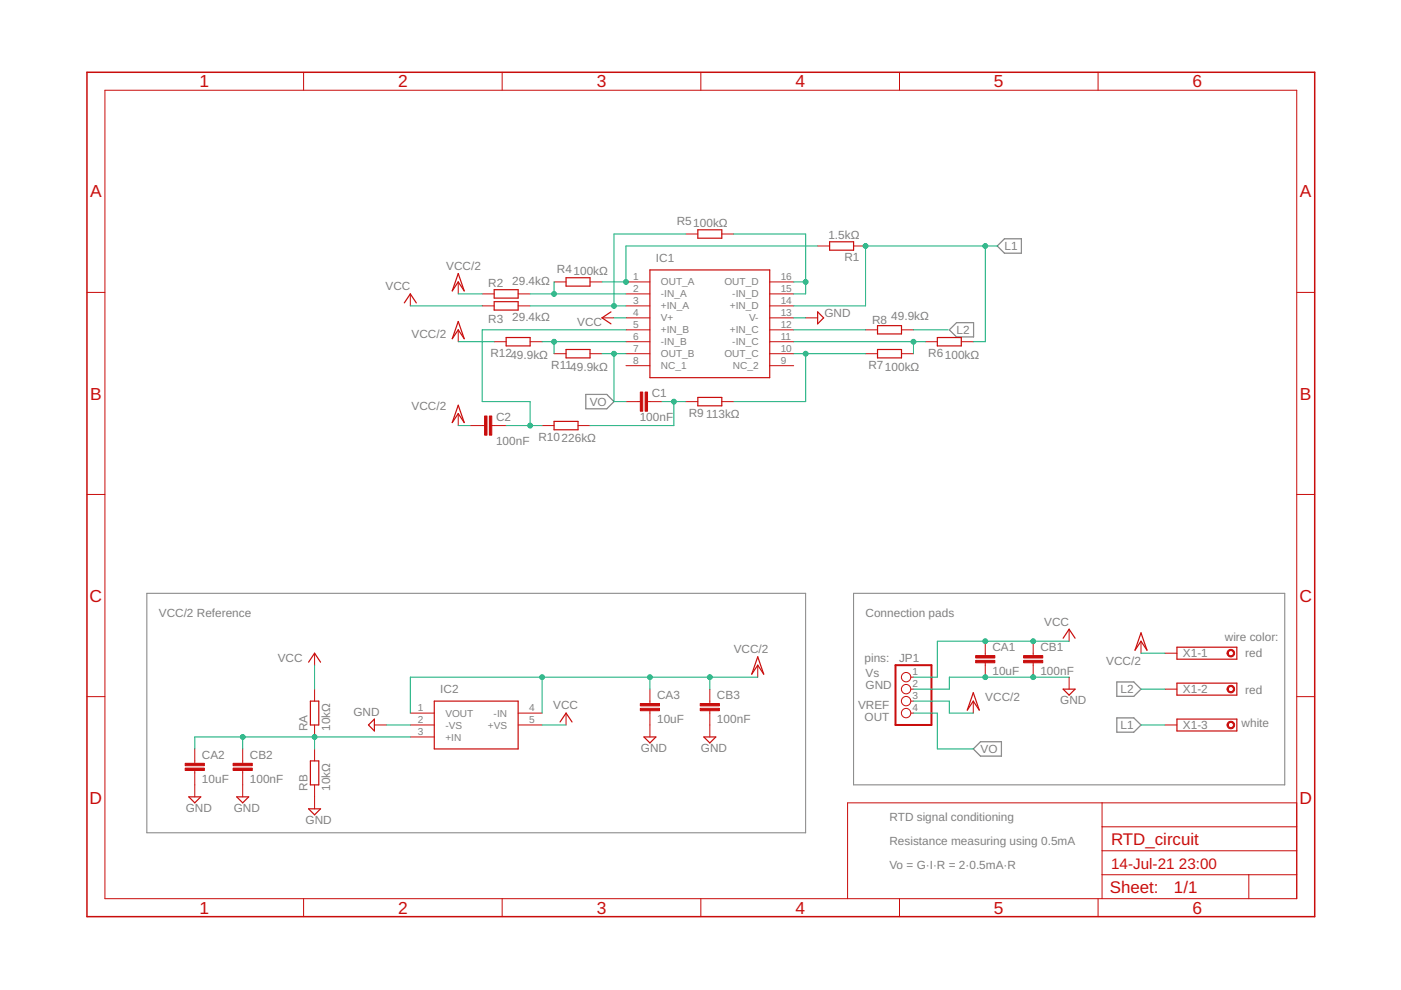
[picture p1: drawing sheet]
<svg xmlns="http://www.w3.org/2000/svg" width="297mm" height="210mm" viewBox="0 0 297 210" stroke-linecap="round" stroke-linejoin="round" font-family="sans-serif">
<path d="M31.1 125.8h139.7v50.8h-139.7zM181 125.8h91.4v40.6h-91.4z" fill="none" stroke="#808080" stroke-width=".21"/>
<path d="M211.4 52.2l1.6-1.6h3.6v3.1h-3.6zM201.3 69.9l1.5-1.5h3.6v3h-3.6zM124.2 83.6h4.5l1.5 1.6-1.5 1.5h-4.5zM207.9 157.3h4.4v3h-4.4l-1.5-1.5zM236.8 152.2h3.6l1.5 1.5-1.5 1.5h-3.6zM236.8 144.6h3.6l1.5 1.5-1.5 1.5h-3.6z" fill="none" stroke="#808080" stroke-width=".25"/>
<g fill="none" stroke="#c90d0c" stroke-width=".21">
<path d="M22.2 19.1h252.7v171.4h-252.7zM64.4 15.3v3.8M106.5 15.3v3.8M148.6 15.3v3.8M190.7 15.3v3.8M232.8 15.3v3.8M97.2 59.8v2.5M117.5 59.8h2.5M125.1 59.8h2.5M132.7 59.8h5.1M145.4 49.6h2.6M153 49.6h2.6"/>
<path d="M163.2 59.8h5.1M173.4 52.2h2.5M181 52.2h2.5M18.4 62h3.8M87 62.3v2.6M97.2 69.9v2.6M102.2 62.3h2.6M102.2 64.9h2.6M104.8 72.5h2.5M109.9 62.3h2.5M109.9 64.9h2.5M112.4 72.5h2.5"/>
<path d="M117.5 75h2.5M125.1 75h2.5M127.6 67.4h2.6M132.7 62.3h5.1M132.7 64.9h5.1M132.7 67.4h5.1M132.7 69.9h5.1M132.7 72.5h5.1M132.7 75h5.1M132.7 77.5h5.1M163.2 62.3h5.1M163.2 64.9h5.1"/>
<path d="M163.2 67.4h5.1M163.2 69.9h5.1M163.2 72.5h5.1M163.2 75h5.1M163.2 77.5h5.1M170.8 67.4h2.6M183.5 69.9h2.6M183.5 75h2.6M191.1 69.9h2.6M191.1 75h2.6M196.2 72.5h2.5M203.8 72.5h2.6"/>
<path d="M274.9 62h3.8M97.2 87.7v2.5M99.7 90.2h3M104.3 90.2h3M114.9 90.2h2.6M122.6 90.2h2.5M132.7 85.2h3.1M137.3 85.2h3M145.4 85.2h2.6M153 85.2h2.6M18.4 104.8h3.8M274.9 104.8h3.8"/>
<path d="M66.7 138.5v2.5M208.9 136v3M219.1 136v3M226.7 133.4v2.6M241.9 136v2.5M247 138.5h2.5M18.4 147.7h3.8M41.3 158.8v3M51.5 158.8v3M66.7 146.1v2.6M66.7 153.7v2.6M66.7 158.8v2.5"/>
<path d="M79.4 153.7h2.5M87 151.2h5.1M87 153.7h5.1M87 156.3h5.1M109.9 151.2h5M109.9 153.7h5M120 151.2v2.5M137.8 146.1v3.1M137.8 150.7v5.6M150.5 146.1v3.1M150.5 150.7v5.6M160.7 141v2.6"/>
<path d="M193.1 151.2h.6M193.1 143.6h.6M193.1 146.1h.6M193.1 148.7h.6M206.4 148.7v2.5M208.9 140.5v3.1M219.1 140.5v3.1M226.7 143.6v2.5M247 153.7h2.5M247 146.1h2.5M274.9 147.7h3.8M41.3 163.4v5.6"/>
<path d="M51.5 163.4v5.6M66.7 166.4v5.1M233.7 170.2v20.3M233.7 175.3h41.2M274.9 170.2h-95.2v20.3M64.4 190.5v3.9M106.5 190.5v3.9M148.6 190.5v3.9M190.7 190.5v3.9M232.8 190.5v3.9M233.7 185.5h41.2M233.7 180.4h41.2"/>
<path d="M264.8 185.5v5"/>
<circle cx="192.1" cy="143.6" r=".99"/>
<circle cx="192.1" cy="151.2" r=".99"/>
<circle cx="192.1" cy="146.1" r=".99"/>
<circle cx="192.1" cy="148.7" r=".99"/>
</g>
<path d="M18.4 15.3h260.3v179.1h-260.3z" fill="none" stroke="#c90d0c" stroke-width=".32"/>
<g fill="#c90d0c" stroke="#c90d0c" stroke-width=".21">
<path d="M39.3 162.9h4v.5h-4z"/>
<path d="M39.3 161.8h4v.5h-4z"/>
<path d="M49.4 162.9h4.1v.5h-4.1z"/>
<path d="M49.4 161.8h4.1v.5h-4.1z"/>
<path d="M135.8 150.2h4v.5h-4z"/>
<path d="M135.8 149.2h4v.5h-4z"/>
<path d="M148.5 150.2h4v.5h-4z"/>
<path d="M148.5 149.2h4v.5h-4z"/>
<path d="M206.9 140h4v.5h-4z"/>
<path d="M206.9 139h4v.5h-4z"/>
<path d="M217 140h4.1v.5h-4.1z"/>
<path d="M217 139h4.1v.5h-4.1z"/>
<path d="M135.8 83.1h.5v4.1h-.5z"/>
<path d="M136.8 83.1h.5v4.1h-.5z"/>
<path d="M102.7 88.2h.6v4.1h-.6z"/>
<path d="M103.8 88.2h.5v4.1h-.5z"/>
</g>
<g fill="none" stroke="#c90d0c" stroke-width=".25">
<path d="M97.2 58l1.2 3.7-1.2-1.9-1.3 1.9zM120 58.9h5.1v1.8h-5.1zM137.8 57.2h25.4v22.9h-25.4zM148 48.7h5v1.8h-5zM175.9 51.3h5.1v1.7h-5.1zM85.7 64.2l1.3-1.9 1.3 1.9M97.2 68.2l1.2 3.6-1.2-1.9-1.3 1.9zM104.8 61.4h5.1v1.8h-5.1zM104.8 64h5.1v1.7h-5.1zM107.3 71.6h5.1v1.7h-5.1zM120 74.1h5.1v1.8h-5.1zM129.5 66.1l-1.9 1.3 1.9 1.3"/>
<path d="M173.4 66.1l1.2 1.3-1.2 1.3zM186.1 74.1h5v1.8h-5zM186.1 69h5v1.8h-5zM198.7 71.6h5.1v1.7h-5.1zM97.2 85.9l1.2 3.7-1.2-1.9-1.3 1.9zM117.5 89.3h5.1v1.8h-5.1zM148 84.3h5v1.7h-5zM160.7 139.3l1.2 3.6-1.2-1.9-1.3 1.9zM225.4 135.3l1.3-1.9 1.2 1.9M241.9 134.2l1.3 3.7-1.3-1.9-1.3 1.9zM249.5 137.2h12.7v2.6h-12.7zM65.4 140.4l1.3-1.9 1.3 1.9"/>
<path d="M65.8 148.7h1.8v5h-1.8zM79.4 152.5v2.5l-1.3-1.3zM92.1 148.7h17.8v10.1h-17.8zM118.7 153.1l1.3-1.9 1.3 1.9M136.5 156.3h2.6l-1.3 1.2zM149.2 156.3h2.6l-1.3 1.2zM206.4 146.9l1.2 3.7-1.2-1.9-1.3 1.9zM225.4 146.1h2.5l-1.2 1.3zM249.5 144.8h12.7v2.6h-12.7zM249.5 152.5h12.7v2.5h-12.7zM40 169h2.6l-1.3 1.2zM50.2 169h2.5l-1.2 1.2z"/>
<path d="M65.4 171.5h2.6l-1.3 1.3zM65.8 161.3h1.8v5.1h-1.8z"/>
</g>
<path d="M189.9 141h7.6v12.7h-7.6z" fill="none" stroke="#c90d0c" stroke-width=".42"/>
<g fill="#c90d0c" stroke="#c90d0c" stroke-width=".21">
<path d="M260.3 138a.81 .81 0 0 1 1.3 0 .81 .81 0 0 1-.4 1.3 .81 .81 0 0 1-1-.8h.2a.56 .56 0 0 1 .8-.5 .56 .56 0 0 1 .1 1 .56 .56 0 0 1-.9-.3v-.2h-.2z" fill-rule="evenodd"/>
<path d="M260.3 145.6a.81 .81 0 0 1 1.3 .1 .81 .81 0 0 1-.4 1.2 .81 .81 0 0 1-1-.8h.2a.56 .56 0 0 1 .8-.5 .56 .56 0 0 1 .1 1 .56 .56 0 0 1-.9-.3v-.2h-.2z" fill-rule="evenodd"/>
<path d="M260.3 153.2a.81 .81 0 0 1 1.3 .1 .81 .81 0 0 1-.4 1.2 .81 .81 0 0 1-1-.8h.2a.56 .56 0 0 1 .8-.5 .56 .56 0 0 1 .1 1 .56 .56 0 0 1-.9-.3v-.2h-.2z" fill-rule="evenodd"/>
</g>
<g fill="none" stroke="#0dab76" stroke-width=".21">
<path d="M117.5 59.8v2.5M145.4 49.6h-15.2v15.3M155.6 49.6h15.2v12.7h-2.5M168.3 59.8h2.5M173.4 52.2h-40.7v7.6h-5.1M208.9 52.2v20.3h-2.5M211.4 52.2h-27.9v12.7h-15.2M87 64.9h15.2M97.2 72.5h7.6M97.2 62.3h5M112.4 64.9h20.3M112.4 62.3h20.3"/>
<path d="M114.9 72.5h17.8M117.5 72.5v2.5M127.6 75h5.1M130.2 67.4h2.5M130.2 75v10.2h2.5M132.7 69.9h-30.5v15.3h10.2v5M168.3 67.4h2.5M168.3 72.5h27.9M168.3 69.9h15.2M168.3 75h15.2M170.8 75v10.2h-15.2M193.7 69.9h7.3"/>
<path d="M193.7 72.5v2.5M97.2 90.2h2.5M107.3 90.2h7.6M140.3 85.2h5.1M142.9 85.2v5h-17.8M226.7 136h-28v7.6h-5M241.9 138.5h5.1M51.5 156.3v2.5M66.7 141v5.1M66.7 156.3v2.5M81.9 153.7h5.1M87 156.3h-45.7v2.5"/>
<path d="M114.9 153.7h5.1M114.9 143.6v7.6M137.8 143.6v2.5M150.5 143.6v2.5M160.7 143.6h-73.7v7.6M193.7 148.7h7.6v2.5h5.1M193.7 151.2h5v7.6h7.7M226.7 143.6h-25.4v2.5h-7.6M241.9 146.1h5.1M241.9 153.7h5.1"/>
</g>
<g fill="#0dab76" stroke="#0dab76" stroke-width=".21">
<circle cx="208.9" cy="143.6" r=".51"/>
<circle cx="219.1" cy="143.6" r=".51"/>
<circle cx="66.7" cy="156.3" r=".51"/>
<circle cx="51.5" cy="156.3" r=".51"/>
<circle cx="183.5" cy="52.2" r=".51"/>
<circle cx="208.9" cy="52.2" r=".51"/>
<circle cx="130.2" cy="75" r=".51"/>
<circle cx="130.2" cy="64.9" r=".51"/>
<circle cx="117.5" cy="62.3" r=".51"/>
<circle cx="132.7" cy="59.8" r=".51"/>
<circle cx="170.8" cy="59.8" r=".51"/>
<circle cx="193.7" cy="72.5" r=".51"/>
<circle cx="170.8" cy="75" r=".51"/>
<circle cx="117.5" cy="72.5" r=".51"/>
<circle cx="142.9" cy="85.2" r=".51"/>
<circle cx="112.4" cy="90.2" r=".51"/>
<circle cx="208.9" cy="136" r=".51"/>
<circle cx="219.1" cy="136" r=".51"/>
<circle cx="137.8" cy="143.6" r=".51"/>
<circle cx="150.5" cy="143.6" r=".51"/>
<circle cx="114.9" cy="143.6" r=".51"/>
</g>
<g font-size="3.7" fill="#c90d0c">
<text x="42.3" y="18.5">1</text>
<text x="84.4" y="18.5">2</text>
<text x="126.5" y="18.5">3</text>
<text x="168.6" y="18.5">4</text>
<text x="210.7" y="18.5">5</text>
<text x="252.9" y="18.5">6</text>
<text x="19.1" y="41.9">A</text>
<text x="275.6" y="41.9">A</text>
<text x="19.1" y="84.7">B</text>
<text x="275.6" y="84.7">B</text>
<text x="19" y="127.6">C</text>
<text x="275.5" y="127.6">C</text>
<text x="19" y="170.4">D</text>
<text x="275.5" y="170.4">D</text>
<text x="42.3" y="193.7">1</text>
<text x="84.4" y="193.7">2</text>
<text x="126.5" y="193.7">3</text>
<text x="168.6" y="193.7">4</text>
<text x="210.7" y="193.7">5</text>
<text x="252.9" y="193.7">6</text>
</g>
<g font-size="3.6" fill="#c90d0c">
<text x="235.6" y="179.1">RTD_circuit</text>
<text x="235.3" y="189.4">Sheet:</text>
<text x="248.9" y="189.3">1/1</text>
</g>
<g font-size="3.2" fill="#c90d0c">
<text x="235.6" y="184.2">14-Jul-21</text>
<text x="249.9" y="184.2">23:00</text>
</g>
<g font-size="2.5" fill="#808080">
<text x="143.5" y="47.8">R5100kΩ</text>
<text x="175.6" y="50.6">1.5kΩ</text>
<text x="213" y="53">L1</text>
<text x="94.6" y="57.2">VCC/2</text>
<text x="118.1" y="58">R4100kΩ</text>
<text x="139.1" y="55.6">IC1</text>
<text x="179" y="55.4">R1</text>
<text x="81.7" y="61.5">VCC</text>
<text x="103.5" y="60.8">R2</text>
<text x="108.6" y="60.5">29.4kΩ</text>
<text x="87.3" y="71.7">VCC/2</text>
<text x="103.5" y="68.4">R3</text>
<text x="108.6" y="68.1">29.4kΩ</text>
<text x="122.4" y="69.2">VCC</text>
<text x="174.8" y="67.3">GND</text>
<text x="184.9" y="68.6">R8</text>
<text x="189" y="67.9">49.9kΩ</text>
<text x="202.8" y="70.8">L2</text>
<text x="104" y="75.7">R1249.9kΩ</text>
<text x="196.8" y="75.7">R6100kΩ</text>
<text x="116.9" y="78.3">R1149.9kΩ</text>
<text x="184.1" y="78.3">R7100kΩ</text>
<text x="87.3" y="86.9">VCC/2</text>
<text x="105.2" y="89.2">C2</text>
<text x="125" y="86">VO</text>
<text x="135.6" y="89.2">100nF</text>
<text x="138.2" y="84.1">C1</text>
<text x="146" y="88.4">R9</text>
<text x="149.7" y="88.7">113kΩ</text>
<text x="105.2" y="94.3">100nF</text>
<text x="114.2" y="93.5">R10226kΩ</text>
<text x="33.7" y="130.9">VCC/2 Reference</text>
<text x="183.5" y="130.9">Connection pads</text>
<text x="221.4" y="132.6">VCC</text>
<text x="259.7" y="135.9">wire color:</text>
<text x="58.9" y="140.3">VCC</text>
<text x="155.6" y="138.5">VCC/2</text>
<text x="183.3" y="140.3">pins:</text>
<text x="183.5" y="143.6">Vs</text>
<text x="190.6" y="140.4">JP1</text>
<text x="210.4" y="143.2">10uF</text>
<text x="210.4" y="138.1">CA1</text>
<text x="220.6" y="143.2">100nF</text>
<text x="220.6" y="138.1">CB1</text>
<text x="234.6" y="141">VCC/2</text>
<text x="250.8" y="139.4">X1-1</text>
<text x="264" y="139.2">red</text>
<text x="93.4" y="147">IC2</text>
<text x="139.3" y="148.3">CA3</text>
<text x="152" y="148.3">CB3</text>
<text x="183.5" y="146.1">GND</text>
<text x="208.9" y="148.6">VCC/2</text>
<text x="224.8" y="149.3">GND</text>
<text x="237.6" y="147">L2</text>
<text x="250.8" y="147">X1-2</text>
<text x="264" y="147.1">red</text>
<text x="65.2" y="155" transform="rotate(-90 65.2 155)">RA</text>
<text x="70" y="155" transform="rotate(-90 70 155)">10kΩ</text>
<text x="74.9" y="151.8">GND</text>
<text x="117.3" y="150.4">VCC</text>
<text x="139.3" y="153.3">10uF</text>
<text x="152" y="153.3">100nF</text>
<text x="181.9" y="150.4">VREF</text>
<text x="183.3" y="153">OUT</text>
<text x="237.6" y="154.6">L1</text>
<text x="250.8" y="154.6">X1-3</text>
<text x="263.2" y="154.2">white</text>
<text x="42.8" y="161">CA2</text>
<text x="53" y="161">CB2</text>
<text x="135.9" y="159.4">GND</text>
<text x="148.6" y="159.4">GND</text>
<text x="207.9" y="159.7">VO</text>
<text x="42.8" y="166">10uF</text>
<text x="53" y="166">100nF</text>
<text x="65.2" y="167.7" transform="rotate(-90 65.2 167.7)">RB</text>
<text x="70" y="167.7" transform="rotate(-90 70 167.7)">10kΩ</text>
<text x="39.4" y="172.1">GND</text>
<text x="49.5" y="172.1">GND</text>
<text x="64.8" y="174.7">GND</text>
<text x="188.6" y="174">RTD signal conditioning</text>
<text x="188.6" y="179.1">Resistance measuring using 0.5mA</text>
<text x="188.6" y="184.2">Vo = G·I·R = 2·0.5mA·R</text>
</g>
<g font-size="2.1" fill="#808080">
<text x="134.3" y="59.4">1</text>
<text x="165.5" y="59.4">16</text>
<text x="134.3" y="62">2</text>
<text x="134.3" y="64.5">3</text>
<text x="140.1" y="60.5">OUT_A</text>
<text x="140.1" y="63.1">-IN_A</text>
<text x="140.1" y="65.6">+IN_A</text>
<text x="153.6" y="60.5">OUT_D</text>
<text x="154.7" y="65.6">+IN_D</text>
<text x="155.3" y="63.1">-IN_D</text>
<text x="165.5" y="62">15</text>
<text x="165.5" y="64.5">14</text>
<text x="134.3" y="67">4</text>
<text x="134.3" y="69.6">5</text>
<text x="140.1" y="68.1">V+</text>
<text x="140.1" y="70.7">+IN_B</text>
<text x="154.7" y="70.7">+IN_C</text>
<text x="158.8" y="68.1">V-</text>
<text x="165.5" y="67">13</text>
<text x="165.5" y="69.6">12</text>
<text x="134.3" y="72.1">6</text>
<text x="134.3" y="74.6">7</text>
<text x="134.3" y="77.2">8</text>
<text x="140.1" y="73.2">-IN_B</text>
<text x="140.1" y="75.8">OUT_B</text>
<text x="153.6" y="75.8">OUT_C</text>
<text x="155.3" y="73.2">-IN_C</text>
<text x="165.5" y="72.1">11</text>
<text x="165.5" y="74.6">10</text>
<text x="165.5" y="77.2">9</text>
<text x="140.1" y="78.3">NC_1</text>
<text x="155.4" y="78.3">NC_2</text>
<text x="193.5" y="143.2">1</text>
<text x="193.5" y="145.7">2</text>
<text x="193.5" y="148.3">3</text>
<text x="88.6" y="150.8">1</text>
<text x="88.6" y="153.4">2</text>
<text x="88.6" y="155.9">3</text>
<text x="94.4" y="151.9">VOUT</text>
<text x="94.4" y="154.5">-VS</text>
<text x="103.4" y="154.5">+VS</text>
<text x="104.7" y="151.9">-IN</text>
<text x="112.2" y="150.8">4</text>
<text x="112.2" y="153.4">5</text>
<text x="193.5" y="150.8">4</text>
<text x="94.4" y="157">+IN</text>
</g>
</svg>
